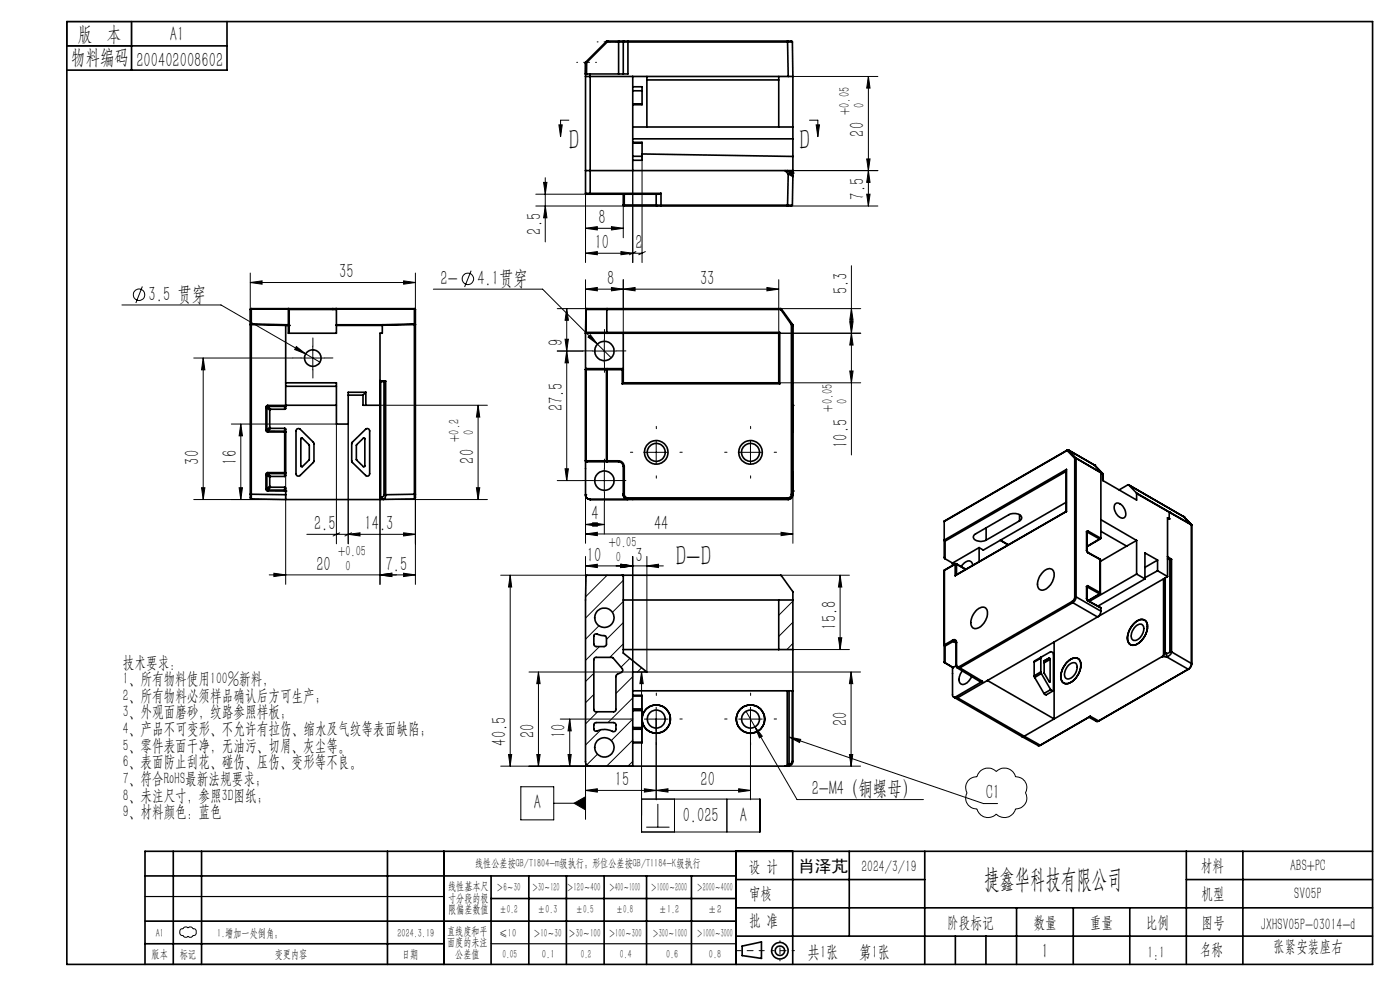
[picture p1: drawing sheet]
<svg xmlns="http://www.w3.org/2000/svg" width="297mm" height="210mm" viewBox="0 0 297 210" stroke-linecap="round" stroke-linejoin="round" font-family="sans-serif">
<g fill="none" stroke="#000" stroke-width=".21">
<path d="M167.2 16.2h19M184.2 16.2l.4 2.5h-.7zM184.2 16.2v27.5M115.3 38.7h.7l-.3 2.5zM115.7 37.7v13.6M118.6 26.5h.7l-.4 2.5zM120.7 25.5h-1.8v3.5M124.2 36.2v19.5M134.2 36.2v19.5M136.2 33.2v22.5M166.5 36.2h19.7M171.7 25.5h1.8v3.5"/>
<path d="M173.1 26.5h.7l-.3 2.5zM183.9 33.7h.7l-.4 2.5zM184.2 36.2l.4 2.5h-.7zM53.1 59.9l2.5-.3v.7zM53.1 57.9v11M53.1 59.9h35M85.6 59.6l2.5 .3-2.5 .4zM88.1 57.9v7.7M99.9 57.4l-1.3 3.5M113.7 43.7h18.7M113.7 41.2h11.5M115.7 43.7l.3 2.5h-.7z"/>
<path d="M124.2 48.4l2.5-.3v.7zM124.2 59.3v19.1M124.2 48.4h8M124.2 53.7l2.5-.3v.6zM124.2 53.7h12M129.7 48.1l2.5 .3-2.5 .4zM131.7 53.4l2.5 .3-2.5 .3zM132.2 43.5v6.9M132.2 59.3v11.4M134.9 53.4l-1.4 .6M136.9 53.4l-1.4 .6M165.2 59.3v11.4h17.4"/>
<path d="M167.1 43.7h19.1M180.6 56.4v40.1M183.9 41.2h.7l-.4 2.5zM25.9 64.7h21l17.9 10.4M30.2 60.8l-1.4 3.5M41.1 75.9h21M43.1 75.9l.4 2.5h-.7zM43.1 75.9v30.1M62.9 73.5l1.9 1.6-2.3-1zM63.9 75.9h5M64.8 75.1l3.1 1.7M66.4 73.4v5"/>
<path d="M91.9 61.3h23.2l11.7 11.7M118.2 74.5h5.4M118.2 65.5h6.3M119.9 72h.7l-.4 2.5zM120.2 65.5l.4 2.4h-.7zM120.2 74.5l.4 2.5h-.7zM120.2 65.5v36.4M124.2 61.3l2.5-.3v.7zM124.7 71.5l.5-.5 1.6 2zM125.7 74.5h5M126.8 73l2.9 2.9M128.2 72v5"/>
<path d="M129.7 61l2.5 .3-2.5 .4zM132.2 61.3l2.5-.3v.7zM162.7 61l2.5 .3-2.5 .4zM165.2 61.3h-41M165.6 65.5h17M180.3 68.2h.7l-.4 2.5zM180.3 78.7h.7l-.4 2.5zM180.6 65.5l.4 2.4h-.7zM180.6 70.7l.4 2.5h-.7zM49.1 89.9h22.3v25.4M51.1 89.9l.3 2.6h-.7zM51.1 89.9v16.1"/>
<path d="M73.9 89.9v25.4M80.6 86h22.8M80.6 80.7v43.3M101.4 86l.4 2.5h-.7zM101.4 86v20M119.9 99.4h.7l-.4 2.5zM124.2 97.7v17.5M128.2 99.4v5M136.7 95.9h5M139.2 93.4v5.1M156.7 95.9h5M159.2 93.4v5.1"/>
<path d="M165.2 81.2h17.4M41.1 106h19.5M42.8 103.5h.7l-.4 2.5zM50.7 103.5h.7l-.3 2.5zM60.6 100.3v23.7M72.1 113l-1.4 .7M73.9 113.3l2.5-.3v.7zM74.6 113l-1.4 .7M80.6 106h22.8M85.6 113l2.5 .3-2.5 .4zM88.1 104.8v19.2M88.1 113.3h-23"/>
<path d="M101.1 103.5h.7l-.4 2.5zM118.2 101.9h5.4M124.2 111.3l2.5-.4v.7zM124.2 118v9.3M124.2 111.3h4M124.2 113.3l2.5-.4v.7zM124.2 113.3h44M125.7 101.9h5M125.7 110.9l2.5 .4-2.5 .3zM128.2 106.5v6.8M131.7 119.7l2.5 .3-2.5 .4zM134.2 118v24.5h-22"/>
<path d="M137.2 118v24.5h45.4M165.7 112.9l2.5 .4-2.5 .3zM168.2 100.3v14.9M58.1 121.6l2.5 .3-2.5 .4zM80.6 121.9l2.5-.3v.7zM85.6 121.6l2.5 .3-2.5 .4zM88.1 121.9h-31M106.2 122h26M108.2 122l.3 2.5h-.6zM108.2 122v40.5M124.2 120l2.5-.3v.7zM124.2 120h16.5"/>
<path d="M127.1 132.7l-2.9 2.9M127.2 137.2l-3 2.9M128.8 122l-4.6 4.6M132.2 123.1l-8 8M132.2 127.6l-2.3 2.3M132.2 132.1l-3.5 3.5M132.2 136.6l-2.8 2.8M133.6 139.7l-1.9 1.8M137.2 120l2.5-.3v.7zM165.6 122h14.6M168.2 137.8h12M168.2 127.5l-3 3"/>
<path d="M168.2 132l-3 3M168.2 136.5l-1.3 1.3M177.9 135.3h.7l-.4 2.5zM178.2 122l.4 2.5h-.7zM178.2 122v15.8M114.2 142.5l.4 2.5h-.7zM114.2 142.5v20M118.9 152.5h14.8M120.9 152.5l.3 2.5h-.7zM120.9 152.5v10M126 142.8l-1.8 1.8M126 147.3l-1.8 1.8"/>
<path d="M126.8 160l-2.3 2.2M126.8 151l-2.6 2.6M127.5 154.8l-3.3 3.2M134.2 143.5l-3.5 3.6M134.2 148.1l-5.2 5.2M134.2 152.5l-4.5 4.6M134.2 157l-5.5 5.5M136.1 142.5v34h25.1v-7h-25.1M136.1 142.5l.4 2.5h-.8zM136.1 141.7l-.9 .8M136.7 152.5h5M139.2 150v19.6"/>
<path d="M156.7 152.5h5M158.3 150.9l10.8 18.7h26.8M159.2 150v19.6M160.2 154.2l1.5 2-.6 .3zM167.4 156.3l41.2 14.2h3M167.4 156.3l2.5 .5-.3 .7zM180.6 142.5l.3 2.5h-.7zM180.6 142.5v20M106.2 162.5h28M107.9 160h.6l-.3 2.5zM110.5 166.9h7v7h-7zM113.9 160h.7l-.4 2.5z"/>
<path d="M117.5 170.4h6.7M120.5 160h.7l-.3 2.5zM121.8 170.4l2.4-1.4v2.8zM124.2 167.7l2.5-.4v.7zM124.2 161.5v12.3M124.2 167.7h35M134.2 161.5l-1 1M136.7 167.3l2.5 .4-2.5 .3zM137.1 175.5h4.9M139.2 167.7l2.5-.4v.7zM139.6 170.5v5M143.1 169.5v7"/>
<path d="M154.2 169.5v7M156.7 167.3l2.5 .4-2.5 .3zM166.5 162.5h16.1M180.2 160h.7l-.3 2.5zM205.3 165.7a2.44 2.44 0 0 1 2-.9 2.44 2.44 0 0 1 4-1.2 2.43 2.43 0 0 1 4.1 1.2 2.3 2.3 0 0 1 2.2 3.4 2.32 2.32 0 0 1-2.2 3.4 2.42 2.42 0 0 1-4.1 1.1 2.44 2.44 0 0 1-4-1.1 2.32 2.32 0 0 1-2.2-3.4v-.2a2.25 2.25 0 0 1 .2-2.3zM38.3 197.2l.5-.2a.76 .76 0 0 1 1.2-.2l.1-.1a.7 .7 0 0 1 .9 .3 .77 .77 0 0 1 .6 .8 .77 .77 0 0 1-.7 .7 .62 .62 0 0 1-1 .1l-.2 .1a.6 .6 0 0 1-.9-.3 .74 .74 0 0 1-.7-.4 .74 .74 0 0 1 .2-.8z"/>
<circle cx="99.2" cy="59.2" r="1.22"/>
<circle cx="29.5" cy="62.5" r="1.21"/>
</g>
<g fill="none" stroke="#000" stroke-width=".35">
<path d="M14.2 4.6h277v200h-277zM14.2 9.7h34M27.9 4.6v10.3M48.2 4.6v10.3h-34M124.2 16.2h43M124.2 15.7h1M124.2 15.7h.1M124.2 13.5v27.5M124.2 13.3h.3M124.2 13.3l.1-.2 .2 .2M124.2 13.3v2.4M124.2 13.4v.1"/>
<path d="M124.5 13.3l-.1 2.4M125.2 15.7v25.3M128.7 8.7h.1v.2zM128.7 8.7h.1M128.7 8.7l-4.5 4.5v.3M128.7 8.7h2.5M128.8 8.9h2.4M128.8 8.9l-4.3 4.4M131.2 8.9h1M131.2 8.7v.2M131.2 8.7h1.2M131.2 8.9v6.8"/>
<path d="M132.2 8.9h1M132.2 8.9v6.8M132.4 8.7h.8M132.4 8.7l-.2 .2M133.2 8.7v.2M133.2 8.9h33.9M133.2 8.9v6.8h-8M133.2 8.7h33.9M134.2 18.4h2v.9M134.2 16.2v20M134.2 19.3h2M136.2 19.3v2.7"/>
<path d="M137.2 16.2v10.7M137.2 17h28M165.2 16.2v10.7M167.1 8.9h1M167.1 8.7v.2M167.1 8.7h.9l.1 .2M167.1 8.9l.1 7.3M167.2 16.2h1M168.1 8.9l.1 7.3M168.2 16.2v20.5M124.2 36.2h42.3M134.2 30.2h2v.2"/>
<path d="M134.2 33.2h2M134.2 30.4h2M134.2 22h2M134.2 26.9h34M134.2 29.4h34M136.2 33.2v.8h-2M136.2 22v.2h-2M136.2 30.4v2.8M136.2 32.7l32 .5M166.5 36.2h.5M166.5 36.2l.7 .7M167 36.2l.6 .3"/>
<path d="M167 36.2h1.2v1.2M167.2 36.9l1 .5M167.2 36.9l-.1 6.6M167.6 36.5l-.4 .4M167.6 36.5l.6 .9M168 36.2v.8M168.2 36.7h.1M168.2 37.4l-.1 6.1M124.2 41h1M124.2 41a.78 .78 0 0 0 1 .2M125.2 41v.2M125.2 41h15"/>
<path d="M132.2 43.5h.2M132.2 43.5l.2 .2M132.2 41.2v2.3M132.4 43.5v.2M132.4 43.7h7M132.4 41.2v2.3M132.4 43.5h6.8M139.2 43.5h1M139.2 43.5l.2 .2M139.2 41.2v2.3M139.4 43.7h.8M140.2 41l-.4 .2h-14.6"/>
<path d="M140.2 43.5v.2M140.2 43.5h26.9M140.2 41v2.5M140.2 43.7h26.9M167.1 43.5h1M167.1 43.5v.2M168.1 43.5l-.1 .2h-.9M53.1 65.6v39.2M53.3 68.7v.2M53.3 68.7l-.2 .2h.2M53.3 65.5l-.2 .1M53.3 65.5h.1"/>
<path d="M53.3 65.5h34.6M53.3 68.9l7.3 .1M53.3 68.7l7.3 .2M53.3 65.5v3.2M53.3 68.9v35.9M53.3 65.5h7.9M60.6 68.9v.1M60.6 69v17.7l-.2 .1M60.6 69h.6M60.6 68.9h.6M61.2 68.9v.1M61.2 69h.1"/>
<path d="M61.2 68.9l.1 .1M61.2 65.5l.1 .1M61.2 69v1.7h10.2v-1.7M61.2 65.5v3.4M61.3 69h.1M61.3 65.6v5.1M70.6 65.5v.1M71.3 65.5l-.2 .1h-9.8M71.4 68.9v.1M71.4 65.5h.1M71.4 65.5v3.4M71.4 69h9.7"/>
<path d="M71.4 68.9h9.7M71.4 65.5h16.5M81.1 68.9v.1M81.1 68.9h.1M81.1 69v1.7h-.5v35.1M87.9 68.7v.2M87.9 68.7l.2 .2h-.2M87.9 65.5l.2 .1M87.9 65.5h.1M87.9 65.5v3.2M87.9 68.9v35.9M87.9 68.9l-6.8 .1"/>
<path d="M87.9 68.7l-6.8 .2M88.1 65.6v39.2M124.2 70.7h.1M124.2 70.7v34.2M124.2 70.7h41M124.2 78.4l.3-.2-.2 .2M124.2 78.4h.1M124.2 78.4v19.3M124.3 70.5l-.1 .2M124.3 70.5h41.1M124.3 65.6h.1M124.3 78.4h4.4"/>
<path d="M124.3 78.4v19.3M124.3 65.6l-.1 5.1M124.4 65.6h41.2M124.4 65.6l-.1 4.9M124.5 65.5l-.1 .1M124.5 65.5l-.2 .1M124.5 65.5h41.1M128.7 78.4v-.2l.1 .2M128.7 78.4h.1M128.7 78.4v19.3M128.8 65.5v5.2M128.8 78.4v19.3"/>
<path d="M128.8 78.4h3.2M132 78.2v.2M132 78.2l.2 .2h-.2M132 78.2h-7.6l-.2 .2M132 78.4v3M132.2 70.7v10.5M165.2 70.7v10.5M165.4 70.5l-.2 .2M165.4 70.5v10.9M165.6 65.5v.1M165.6 65.5h.2M165.6 65.6l2.3 3.3"/>
<path d="M165.8 65.5l-.2 .1M165.8 65.5l2.3 3.2M167.9 68.9h.2M167.9 68.9v35.9M168.1 68.7l-.2 .2M168.1 68.7v.2M168.1 68.7l.1 .3M168.1 68.9v35.9M168.1 68.9l.1 .1M168.2 69v22.6M56.4 91.3l.1 .2 .3 .1M56.4 86.4h.2"/>
<path d="M56.4 91.3h.2M56.4 86.4v4.9M56.6 91.3l.2 .1M56.6 86.4v4.9M56.6 86.4l.6 .6M56.8 86l-.3 .2-.1 .2M56.8 86v.2M56.8 91.4v.2M56.8 86.2l-.2 .2M56.8 86h3.8M56.8 91.6h3.6M56.8 86.2h3.6"/>
<path d="M56.8 91.4l3.6 .1M56.8 86.2l.6 .6M57.2 90.7l.2 .2M57.2 90.7l-.6 .6M57.2 87v3.7M57.4 86.8l-.2 .2M57.4 90.9l-.6 .5M57.4 90.9h3M57.4 86.8h3M60.4 91.5l.2 .1h-.2M60.4 91.5v.1M60.4 90.9l.2 .1v9.9l-.2 .2"/>
<path d="M60.4 86.2v.6M60.4 90.9v.6M60.4 91.6v8.7M60.6 86h.1M60.6 86l-.2 .2M60.6 81.2h10.8v8.7h2.5v-6.7h3.7M60.6 86h10.8M60.6 81.9h10.8M63 91l.4-.1 .3 .1 2.9 3v3.9l-3 3a.5 .5 0 0 1-.8-.4v-9.1zM63.9 92.9h.2l1.5 1.5v3.1l-1.5 1.5-.3-.1zM73.9 83.8h3.1M74.7 93.9l2.9-2.9a.51 .51 0 0 1 .5 0 .51 .51 0 0 1 .3 .4v9.1a.49 .49 0 0 1-.3 .5 .49 .49 0 0 1-.5-.1l-2.9-2.9z"/>
<path d="M75.6 94.4l1.5-1.5h.3l-.1 6.1h-.2l-1.5-1.5zM77 83.8v2.2h3.6M77.6 83.2v2.8M77.6 83.2l-.6 .6M80.6 80.7l1.2 .1M80.6 81h.9M80.8 81v24.4M81.5 81v23.9M81.8 80.8l-.3 .2M81.8 80.8v24.1M124.2 97.7l.3 .3-.2-.3M124.2 97.7h.1"/>
<path d="M124.2 97.7l.2 .3h6.8M124.3 97.7h4.4M128.7 97.7h.1M128.7 97.7l.1 .3v-.3M128.8 97.7h2.4M131.2 97.7a1.26 1.26 0 0 1 1.2 1.2M131.2 98a.96 .96 0 0 1 1 .9M131.2 97.7v.3M132 81.4h33.4M132.2 81.2l-.2 .2M132.2 98.9h.2M132.2 98.9v6a.96 .96 0 0 0 1 1"/>
<path d="M132.2 81.2h33M132.4 98.9v5.9M165.2 81.2l.2 .2M168.1 86v.1M168.1 91.6h.1M168.1 91.5l.1 .1M168.1 86.1v.3M168.1 91.3v.3M168.1 86h.1M168.1 89.9h.1M168.2 86h.1M168.2 86l-.1 .2"/>
<path d="M168.2 91.6v8.7M226.2 100l-25.7 14.8M226.2 99.6v8.9M226.2 99.6l-25.9 15 .2 .2M226.4 95.6l-26.1 15M226.4 95.6l1.6 1.6M226.4 95.5h.2M226.4 95.5l-26.1 15.1M226.4 95.5v.1M226.6 95.5l5.6 3.2M226.6 95.5h.1M226.7 95.5l-.3 .1"/>
<path d="M226.7 95.5l1.5 1.6M228 97.2h.3M228 97.2v29.4M228.2 97.1l.1 .1M228.2 97.1l-.2 .1M228.2 97.1l5.3 3.1M228.3 97.2v29.4M228.3 97.2l5.2 3.1M232.2 98.7h.1M232.2 98.7l1.7 1.8M53.1 104.8h.2M53.1 104.8v.8l.2 .2"/>
<path d="M53.3 104.8v1M53.3 104.8l7.3 .1M53.3 105.8l7.3 .2M56.4 103.7l.1 .3 .3 .1M56.4 100.7h.2M56.4 103.7h.2M56.4 100.7v3M56.6 103.7l.2 .3M56.6 100.7v3M56.6 100.7l.6 .5M56.8 100.3l-.3 .1-.1 .3M56.8 104v.1"/>
<path d="M56.8 100.3v.2M56.8 100.5l-.2 .2M56.8 100.3h3.6M56.8 104.1l3.8 .1M56.8 104h3.6M56.8 100.5h3.6M56.8 100.5l.6 .6M57.2 103.1l.2 .3M57.2 103.1l-.6 .6M57.2 101.2v1.9M57.4 101.1l-.2 .1M57.4 103.4l-.6 .6"/>
<path d="M57.4 103.4h3M57.4 101.1h3M60.4 104l.2 .2M60.4 103.4l.2 .1v1.4M60.4 100.3h.2l-.2 .2M60.4 100.3v.2M60.4 100.5v.6M60.4 103.4v.6M60.6 104.2h.1M60.6 104.9v1.1M60.6 106h20M80.6 105.8v.2"/>
<path d="M80.8 105.4l-.2 .4M80.8 105.4h.2M81 105.4v.3l.3 .2M81.3 105.9l-.7 .1M81.5 104.9l-.3 .5h-.2M81.5 104.9h.3M81.8 104.9l-.1 .7-.4 .3M87.9 104.8v1M87.9 104.8h.2M87.9 104.8l-6.1 .1M87.9 105.8l-6.6 .1M88.1 104.8v.8l-.2 .2"/>
<path d="M124.2 104.9a.96 .96 0 0 0 1 1M124.2 104.9a1.02 1.02 0 0 0 1 1.1M124.2 104.9h.1M125.2 105.9v.1M125.2 106h42M125.2 105.9h8M132.4 104.8a.77 .77 0 0 0 .8 .8M132.4 104.8h-.1a.77 .77 0 0 0 .9 1M133.2 105.6v.2M133.2 105.8v.1M133.2 105.6h33.9M133.2 105.8h33.9"/>
<path d="M167.1 105.6v.2M167.1 105.8l.1 .2M167.9 104.8a.78 .78 0 0 1-.8 .8M167.9 104.8h.2M168.1 104.8a1.02 1.02 0 0 1-1 1M168.1 104.8l.1 .1M168.1 100.3v.1M168.1 104.1h.1M168.1 100.4v.3M168.1 103.7v.4M168.1 104l.1 .2M168.1 104.1l.1 .1"/>
<path d="M168.2 100.3l-.1 .1M168.2 104.9a1.02 1.02 0 0 1-1 1.1M168.2 104.2h.1M168.2 100.3v3.8M168.2 104.2v.7M200.3 110.6v7.7l.2 .2M200.5 118.5l1.6 .9M200.5 114.8v3.7M202.1 119.4h.1M202.1 119.4v.5M202.6 119.7h.3M202.6 119.7v2.4"/>
<path d="M202.6 119.7l-2.3 1.3M202.7 119.6h.2M202.7 119.6l-.1 .1M202.7 119.6l-2.3 1.3M202.9 119.6v.1M202.9 119.6l2 1.1M202.9 119.7v2.2M202.9 119.7l1.9 1.1M206.3 119.9a.94 .94 0 0 0-.6-.9 .94 .94 0 0 0-1.1 .4l-.7 .8M207.7 116.2l-5.6 3.2M207.7 116.2v2.9M209.2 112v2.6"/>
<path d="M212.2 114.6l1.7 1M216.3 110.5a.72 .72 0 0 0 .4-.8 .72 .72 0 0 0-.6-.6l-.7-.2-1.1 .1-7.4 4.3a.79 .79 0 0 0-.4 .9 .79 .79 0 0 0 .9 .6l.8 .1 1-.3M216.3 110.5l-7.1 4.1M216.3 109.2v1.3M226.2 108.5h.1M226.2 108.5l-23.6 13.6M226.2 106.5l-17.6 10.2-.9-.5M230.5 116.8l.3 .5M230.5 116.8h.1M230.5 112.8l.1 .1M230.5 112.8v4M230.6 116.8l.2 .3"/>
<path d="M230.6 112.9h.1M230.6 112.9v3.9M230.7 112.9l2.6 1.4M230.7 112.9l-.1 .1M230.8 117.1v.2M230.8 117.1l2.6 1.5M230.8 112.6l-.3 .2M230.8 112.6l-.1 .3M230.8 112.6l2.7 1.6M230.8 117.3l2.6 1.4M233.3 114.3l-2.7 1.6M233.4 118.6v.1"/>
<path d="M233.4 118.7v7.1M233.5 114.3l-2.9 1.7M233.5 100.2v.1M233.5 100.2l.4 .2M233.5 114.2l-.2 .1M233.5 100.3v13.9M233.5 110.2l7.6 4.4M233.5 100.3l.4 .2M233.5 112.7l5.5 3.1M233.9 100.4v.1M233.9 100.5l.1 .1M233.9 100.5v1.4l7.2 4.2v-1.4"/>
<path d="M234 100.6v1.3M236.5 107a1.32 1.32 0 0 1 2 .8l.3 .7a.9 .9 0 0 1-.3 1.3 .9 .9 0 0 1-1.3-.3 2.23 2.23 0 0 1-.7-2.5zM239 115.8l-5.6 3.3M239.4 102.8l-2 1.1M239.4 102.8l11.7 6.8M239.4 102.8l1.7 1.8M241.1 104.6v.1M241.1 114.6v7.2M241.1 104.7l11.7 6.7M241.1 114.6l-2.1 1.2M241.1 104.6l6.9 4M245.6 118.8v2.3"/>
<path d="M245.6 118.8l-2.7-1.5v5.5M245.6 118.8l-2.7 1.6M247.7 118l.8 .6M247.7 118.6h.4M247.7 118.4l.4 .2M248 108.6v1.5M248 108.6h.1M248 108.6l4.7 2.7M248 110.1h.1M248 110.1l-.3-.3v12.5M248.1 118.6h.1M248.2 118.6h.3"/>
<path d="M248.2 118.6v19.6M248.5 118.6v19.7M251.1 109.6h.1M251.1 109.6l1.6 1.7M251.1 109.6l1.7 1.7M252.7 111.3l.1 .1M252.7 111.3h.1M252.8 111.3v.1M252.8 111.4h.1M252.8 111.4v29.3M252.8 111.4v29.4M126 134.6a1.58 1.58 0 0 1 1.6 .2 .86 .86 0 0 1 1.1 .5v1.4l-.3 .3-1.9 .2-.5-.5z"/>
<path d="M126 139.7l.4-.3h3.5l2.2 2.7-.2 .5-.9 .4-.3 .4v7.2l-.4 .4h-3.9l-.4-.4zM132 122l.2 .2M132.2 122v.2M132.2 122.2v16.3l5 4h-3v20M132.2 127.3h36M132.2 137.8h36M165.2 127.3v10.5M200.3 121.1v19.3M200.3 136.8l.2 .2M200.3 121v.1M200.3 121v15.8M200.4 120.9l-.1 .2"/>
<path d="M200.4 120.9l-.1 .1M200.5 137v3.6M202.1 135.8a.51 .51 0 0 1 .6-.1 .51 .51 0 0 1 .2 .6M202.1 135.8l.1 .3M202.1 135.8l-1.8 1M202.2 136.1a.36 .36 0 0 1 .5-.1 .36 .36 0 0 1 .1 .4M202.2 136.1l.6 .3M202.2 136.1l-1.7 .9M202.8 136.4v4.8M202.9 136.3l-.1 .1M202.9 136.3v4.8M207 129.6l.2-.2a1.28 1.28 0 0 1 2.2 0 3.3 3.3 0 0 1-2.7 3.9 1.73 1.73 0 0 1-.5-2.5z"/>
<path d="M220.8 139.6v2.9M220.8 139.6l-1.4 .8M220.9 139.4l-1.4 .8-.1 .2M220.9 139.4l2-1.2 .3 .2 .2 .3 .1 7.6a.27 .27 0 0 1-.3 .3 .27 .27 0 0 1-.2-.2l-.1-.1M220.9 139.4l-.1 .2M221.2 121.5a1.42 1.42 0 0 1 2.3-.4 3.4 3.4 0 0 1-2.5 4.1 1.51 1.51 0 0 1-.7-2.3zM222.8 139.9l-.2-.3-1.1 .6v2.6l1.1 1.8h.2M222.8 139.9v4.7M222.8 139.9l-1.3 .7M223.6 136.2v16.3M227.4 127.6l.2 .2M227.4 127.6l-23.9 13.8"/>
<path d="M227.6 127.8l5.2 3.1 .5-.4 .2-.9M227.6 127.8l-24 13.9M228 126.6l-.2 .6-.4 .4M228 126.6h.3M228.3 126.6l-.3 .9-.4 .3M228.3 126.6l5.2 3M230.5 127l.3 .5M230.5 127l.1 .1M230.5 124.5h.1M230.5 124.5v2.5M230.6 127.1l.2 .3M230.6 124.5h.1"/>
<path d="M230.6 124.5v2.6M230.7 124.5l2.6 1.5M230.7 124.5l-.1 .1M230.8 127.4l2.7 1.6M230.8 127.4v.1M230.8 124.3l-.3 .2M230.8 124.3l-.1 .2M230.8 124.3l2.6 1.4M230.8 127.5l2.7 1.5M233.3 126h.1M233.3 126l-2.5 1.4M233.4 126l-2.5 1.5"/>
<path d="M233.4 125.7l-.1 .3M233.4 125.7v.1M233.4 125.8v.2M233.5 129v.6M240.4 132.4a1.85 1.85 0 0 1 2.7-.7 3.3 3.3 0 0 1-.7 3.9 1.99 1.99 0 0 1-2.8 1 3.5 3.5 0 0 1 .8-4.2zM240.6 133.2l.6-.6a.91 .91 0 0 1 1.2-.1 .91 .91 0 0 1 .2 1.2 2.26 2.26 0 0 1-2.2 2.1 1.73 1.73 0 0 1 .1-2.5zM241.1 121.8l1.8 1M241.1 121.8l-10 5.8M242.9 122.8l-10 5.8M245.6 121.1l2.1 1.2M245.6 121.1l-2.7 1.4M246.5 139.3h.9"/>
<path d="M246.5 139.3l-22.9 13.2M246.8 139l-.3 .3M246.8 122.8l-37.3 21.5M246.8 122.8v16.2M247.2 138.6l-.4 .4M247.2 138.6h.3M247.2 122.6v16M247.4 139.3l4.7 2.6M247.5 138.6l-.1 .7M247.7 122.3l-.9 .5M248.2 138.2l-.2 .3-.5 .1M248.2 138.2l.3 .1"/>
<path d="M248.5 138.3l-.4 .7-.7 .3M248.5 138.3l4.3 2.4M126.1 153.4l.4-.1h3.9l.3 .4v1a.69 .69 0 0 1-.6 .5 .69 .69 0 0 1-.7-.3 4.4 4.4 0 0 0-3 .2l-.4-.3v-1.1zM134.2 147.5h2v.1M134.2 146.5h34M134.2 150.4h2M134.2 150.7h2M134.2 154.3h2M134.2 154.7h2M134.2 147.6h2M134.2 157.4h2M136.2 150.4v.3"/>
<path d="M136.2 154.3v.4M136.2 157.4v.2h-2M136.2 147.6v2.8M136.2 150.7v3.6M136.2 154.7v2.7M167 146.5v15.9M167.4 146.5v15.5M168.1 146.5v15M200.3 140.4l.1 .2M200.3 140.4l.2 .2M200.4 140.6l1.8 1M200.4 140.6h.1"/>
<path d="M200.5 140.6l1.7 1M202.1 141.6v5.8a.44 .44 0 0 0 .2 .4 .44 .44 0 0 0 .5 0M202.3 147.8l.3 .3M202.6 148.1l14.2 8.1M202.8 147.8l.3 .2M202.8 141.2l.3 .5M202.8 141.2l-.6 .4M202.9 141.1a.35 .35 0 0 0 .2 .3 .35 .35 0 0 0 .4 0M202.9 141.1l-.1 .1M203.1 141.7l4.8 2.9 .5-.1M203.1 148l-.5 .1M203.1 148l14.2 8.2"/>
<path d="M203.5 141.4l.1 .3M203.6 141.7h-.5M203.6 141.7l4.8 2.8M204.2 142.3a2.16 2.16 0 0 0-.4 2.8 1.67 1.67 0 0 0 2.1-1.2l.2-.4M208.4 144.5l-5.6 3.3M209.5 144.3l-6.4 3.7M209.5 144.3l14.1 8.2M216.8 156.2l3.4 1.9M217.3 156.2h-.5M217.3 156.2l3.4 1.9M219.4 143.4l.1 .3M219.4 140.4v3"/>
<path d="M219.5 143.7l2 3.4M220.7 158.1h.1M220.7 158.1h-.5M220.8 158.1h-.6M220.8 142.5l.1 .4M220.8 142.5l-1.4 .9M220.9 142.9l2 3.4M220.9 142.9l-1.4 .8M222.8 144.6h-.2M222.9 146.3l-1.4 .8M223.4 146.6l-1.5 .8-.4-.3M223.6 152.5l-6.3 3.7"/>
<path d="M226.3 140.6a1.84 1.84 0 0 1 2.7-.6 3.9 3.9 0 0 1-2.7 5 1.28 1.28 0 0 1-1.2-1.7l.3-1.4zM226.6 141.2l.3-.3a.93 .93 0 0 1 1.3-.2 .93 .93 0 0 1 .3 1.2 2.27 2.27 0 0 1-2.2 2.1 1.73 1.73 0 0 1 .1-2.5zM231 152.1l1.6 .9M231.3 151.9l-10.5 6.2M231.3 151.9l1.7 1M231.3 151.9l-10.6 6.2M233 152.9h.2M233 152.9l-.4 .1M233.2 152.9l-.6 .1M252.1 141.9h.1M252.1 141.9l-19.1 11M252.1 141.9l-18.9 11"/>
<path d="M252.8 140.7l-.2 .7-.5 .5M252.8 140.7v.1M252.8 140.8l-.1 .6-.6 .5M167 162.4l-.5 .1M167.4 162l-.4 .4M167.4 162h.2M167.6 162l-.1 .4-.3 .1M168.1 161.5l-.2 .4-.3 .1M168.1 161.5h.1M168.2 161.5v-36l-2.6-3.5-41.2 .1-.2 5.2v34.2a.96 .96 0 0 0 1 1h42M168.2 161.5l-.2 .7-.8 .3M30.8 195.4h125.4"/>
<path d="M30.8 185.8h125.4M36.8 180.6v24M42.8 180.6v24M82.2 180.6v24M94.2 180.6v24M104.2 185.8v18.8M104.2 190.6h52M112.2 185.8v18.8M120.2 185.8v18.8M128.2 185.8v18.8M137.2 185.8v18.8M146.7 185.8v18.8"/>
<path d="M156.2 180.6v24M156.2 186.6h40M156.2 198.6h135M156.2 192.6h135M168.2 180.6v24M180.2 180.6v18M196.2 180.6v24M202.7 198.6v6M209.2 198.6v6M215.7 192.6v12M227.7 192.6v12M239.7 192.6v12"/>
<path d="M251.7 186.6h39.5M251.7 180.6v24M263.7 180.6v24M291.2 180.6h-260.4v24M30.8 200.2h63.4M157.4 200.7l4.1-.9v3.5l-4.1-.6z"/>
<circle cx="66.4" cy="76" r="1.74"/>
<circle cx="128.2" cy="74.4" r="2.06"/>
<circle cx="139.2" cy="96" r="2.5"/>
<circle cx="139.2" cy="96" r="1.9"/>
<circle cx="159.2" cy="96" r="2.5"/>
<circle cx="159.2" cy="96" r="1.9"/>
<circle cx="128.2" cy="102" r="2.06"/>
<circle cx="128.2" cy="131" r="2.06"/>
<circle cx="128.2" cy="158.5" r="2.05"/>
<circle cx="139.2" cy="152.5" r="1.91"/>
<circle cx="139.2" cy="152.5" r="2.99"/>
<circle cx="139.2" cy="152.5" r="3"/>
<circle cx="159.2" cy="152.5" r="1.91"/>
<circle cx="159.2" cy="152.5" r="2.99"/>
<circle cx="159.2" cy="152.5" r="3"/>
<circle cx="165.5" cy="201.7" r="1.74"/>
<circle cx="165.5" cy="201.7" r="1"/>
</g>
<g fill="none" stroke="#000" stroke-width=".21" stroke-dasharray="15.2 1.3 1.3 1.3">
<path d="M63.9 75.9h-1.8M66.4 73.4v-1.7M66.4 78.4v1.8M68.9 75.9h1.7M125.7 74.4h-2M128.2 71.9v-2M128.2 76.9v2.1M130.7 74.4h2.1M128.2 99.4v-2M134.2 95.9h-.5M139.2 90.9v-.5M144.2 95.9h.5"/>
<path d="M154.2 95.9h-.5M159.2 90.9v-.5M164.2 95.9h.5M125.7 101.9h-2M128.2 104.4v2.1M130.7 101.9h2.1M139.2 100.9v.5M159.2 100.9v.5M134.2 152.5h-.5M139.2 147.5v-.5M139.2 157.5v.5M144.2 152.5h.5"/>
<path d="M154.2 152.5h-.5M159.2 147.5v-.5M159.2 157.5v.5M164.2 152.5h.5"/>
</g>
<path d="M126.5 13.2h-4.2M130.9 8.9h-4.2" fill="none" stroke="#000" stroke-width=".21" stroke-dasharray="15.2 1.3 1.3 1.3" stroke-dashoffset="15.1"/>
<path d="M162.1 201.7h-6" fill="none" stroke="#000" stroke-width=".21" stroke-dasharray="15.2 1.3 1.3 1.3" stroke-dashoffset="14.1"/>
<path d="M168.5 201.7h-4.8" fill="none" stroke="#000" stroke-width=".21" stroke-dasharray="15.2 1.3 1.3 1.3" stroke-dashoffset="14.7"/>
<path d="M165.5 199.6v4.2" fill="none" stroke="#000" stroke-width=".21" stroke-dasharray="15.2 1.3 1.3 1.3" stroke-dashoffset="15"/>
<path d="M14.2 4.6h13.7v5.1h-13.7zM30.8 190.2h63.4M30.8 204.6h63.4M104.2 200.2h52" fill="none" stroke="#000" stroke-width=".25"/>
<g fill="#000">
<path d="M173.1 26.5h.7l-.3 2.5zM118.6 26.5h.7l-.4 2.5z"/>
<path d="M115.7 43.7l.3 2.5h-.7zM115.3 38.7h.7l-.3 2.5zM183.9 33.7h.7l-.4 2.5zM184.2 16.2l.4 2.5h-.7zM119.9 99.4h.7l-.4 2.5zM120.2 74.5l.4 2.5h-.7zM120.5 160h.7l-.3 2.5zM120.9 152.5l.3 2.5h-.7zM177.9 135.3h.7l-.4 2.5zM178.2 122l.4 2.5h-.7z"/>
<path d="M129.7 48.1l2.5 .3-2.5 .4zM124.2 48.4l2.5-.3v.7zM125.7 110.9l2.5 .4-2.5 .3zM124.2 111.3l2.5-.4v.7zM129.7 61l2.5 .3-2.5 .4zM124.2 61.3l2.5-.3v.7zM131.7 119.7l2.5 .3-2.5 .4zM124.2 120l2.5-.3v.7zM136.7 167.3l2.5 .4-2.5 .3zM124.2 167.7l2.5-.4v.7zM137.2 120l2.5-.3v.7zM131.7 119.7l2.5 .3-2.5 .4z"/>
<path d="M131.7 53.4l2.5 .3-2.5 .3zM124.2 53.7l2.5-.3v.6z"/>
<path d="M183.9 41.2h.7l-.4 2.5zM184.2 36.2l.4 2.5h-.7zM180.3 78.7h.7l-.4 2.5zM180.6 70.7l.4 2.5h-.7z"/>
<path d="M120.2 65.5l.4 2.4h-.7zM119.9 72h.7l-.4 2.5zM114.2 142.5l.4 2.5h-.7zM113.9 160h.7l-.4 2.5zM108.2 122l.3 2.5h-.6zM107.9 160h.6l-.3 2.5zM180.6 142.5l.3 2.5h-.7zM180.2 160h.7l-.3 2.5z"/>
<path d="M125.2 71l-.5 .5 2.1 1.5zM124.2 113.3l2.5-.4v.7zM165.7 112.9l2.5 .4-2.5 .3zM139.2 167.7l2.5-.4v.7zM156.7 167.3l2.5 .4-2.5 .3zM160.2 154.2l.9 2.3 .6-.3zM62.9 73.5l-.4 .6 2.3 1z"/>
<path d="M132.2 61.3l2.5-.3v.7zM162.7 61l2.5 .3-2.5 .4z"/>
<path d="M180.3 68.2h.7l-.4 2.5zM180.6 65.5l.4 2.4h-.7z"/>
<path d="M51.1 89.9l.3 2.6h-.7zM50.7 103.5h.7l-.3 2.5z"/>
<path d="M101.1 103.5h.7l-.4 2.5zM101.4 86l.4 2.5h-.7zM42.8 103.5h.7l-.4 2.5zM43.1 75.9l.4 2.5h-.7z"/>
<path d="M80.6 121.9l2.5-.3v.7zM58.1 121.6l2.5 .3-2.5 .4z"/>
<path d="M85.6 121.6l2.5 .3-2.5 .4zM80.6 121.9l2.5-.3v.7zM85.6 113l2.5 .3-2.5 .4zM73.9 113.3l2.5-.3v.7zM85.6 59.6l2.5 .3-2.5 .4zM53.1 59.9l2.5-.3v.7z"/>
<path d="M167.4 156.3l2.5 .5-.3 .7zM136.1 142.5l.4 2.5h-.8zM121.8 170.4l2.4 1.4v-2.8z"/>
</g>
<g font-size="6.3">
<text x="120.7" y="31.7">D</text>
<text x="169.6" y="31.7">D</text>
<text x="143.4" y="120.1">D-D</text>
</g>
<text font-size="5.6" x="208.8" y="188.3">捷鑫华科技有限公司</text>
<g font-size="4.4">
<text x="16.5" y="8.6">版 本</text>
<text x="36.1" y="8.6">A1</text>
<text x="15.1" y="13.7">物料编码</text>
<text x="28.9" y="14.2">200402008602</text>
<text x="183.4" y="29" transform="rotate(-90 183.4 29)">20</text>
<text x="126.9" y="47.5">8</text>
<text x="183.4" y="42.3" transform="rotate(-90 183.4 42.3)">7.5</text>
<text x="114.8" y="49.8" transform="rotate(-90 114.8 49.8)">2.5</text>
<text x="126.2" y="52.8">10</text>
<text x="134.8" y="52.8">2</text>
<text x="72" y="59">35</text>
<text x="31.5" y="63.8">3.5 贯穿</text>
<text x="93.5" y="60.4">2-</text>
<text x="101.3" y="60.4">4.1贯穿</text>
<text x="128.8" y="60.4">8</text>
<text x="148.5" y="60.4">33</text>
<text x="179.8" y="62.5" transform="rotate(-90 179.8 62.5)">5.3</text>
<text x="119.4" y="73.3" transform="rotate(-90 119.4 73.3)">9</text>
<text x="119.4" y="87.3" transform="rotate(-90 119.4 87.3)">27.5</text>
<text x="179.8" y="95" transform="rotate(-90 179.8 95)">10.5</text>
<text x="42.3" y="98.6" transform="rotate(-90 42.3 98.6)">30</text>
<text x="50.2" y="98.6" transform="rotate(-90 50.2 98.6)">16</text>
<text x="100.6" y="98.3" transform="rotate(-90 100.6 98.3)">20</text>
<text x="66.6" y="112.5">2.5</text>
<text x="77.3" y="112.5">14.3</text>
<text x="125.5" y="110.4">4</text>
<text x="138.8" y="112.4">44</text>
<text x="124.5" y="119.2">10</text>
<text x="134.8" y="119.2">3</text>
<text x="67.1" y="121.1">20</text>
<text x="81.8" y="121.1">7.5</text>
<text x="177.4" y="133.6" transform="rotate(-90 177.4 133.6)">15.8</text>
<text x="179.7" y="154.1" transform="rotate(-90 179.7 154.1)">20</text>
<text x="107.4" y="158.1" transform="rotate(-90 107.4 158.1)">40.5</text>
<text x="113.4" y="156.6" transform="rotate(-90 113.4 156.6)">20</text>
<text x="120" y="156.6" transform="rotate(-90 120 156.6)">10</text>
<text x="130.4" y="166.8">15</text>
<text x="148.6" y="166.8">20</text>
<text x="113.2" y="171.7">A</text>
<text x="172.2" y="168.7">2-M4（铜螺母）</text>
<text x="209.1" y="169.6">C1</text>
<text x="144.8" y="174.3">0.025</text>
<text x="157" y="174.3">A</text>
<text x="221" y="203.2">1</text>
</g>
<g font-size="3.8">
<text x="171.3" y="203.2">共1张</text>
<text x="182.3" y="203.2">第1张</text>
</g>
<g font-size="3.5">
<text x="26.1" y="141.6">技术要求：</text>
<text x="26.1" y="145.1">1、所有物料使用100%新料，</text>
<text x="26.1" y="148.7">2、所有物料必须样品确认后方可生产；</text>
<text x="26.1" y="152.2">3、外观面磨砂，纹路参照样板；</text>
<text x="26.1" y="155.7">4、产品不可变形、不允许有拉伤、缩水及气纹等表面缺陷；</text>
<text x="26.1" y="159.2">5、零件表面干净，无油污、切屑、灰尘等。</text>
<text x="26.1" y="162.8">6、表面防止刮花、碰伤、压伤、变形等不良。</text>
<text x="26.1" y="166.3">7、符合RoHS最新法规要求；</text>
<text x="26.1" y="169.8">8、未注尺寸，参照3D图纸；</text>
<text x="26.1" y="173.4">9、材料颜色：蓝色</text>
<text x="158.9" y="184.9">设 计</text>
<text x="169.3" y="184.9">肖泽芃</text>
<text x="182.7" y="184.9">2024/3/19</text>
<text x="254.7" y="184.7">材料</text>
<text x="273.7" y="184.7">ABS+PC</text>
<text x="158.9" y="190.8">审核</text>
<text x="254.9" y="190.7">机型</text>
<text x="274.6" y="190.8">SV05P</text>
<text x="158.9" y="196.5">批 准</text>
<text x="200.9" y="196.9">阶段标记</text>
<text x="219.3" y="196.9">数量</text>
<text x="231.2" y="196.9">重量</text>
<text x="243.1" y="196.9">比例</text>
<text x="254.9" y="196.9">图号</text>
<text x="267.5" y="197.3">JXHSV05P-03014-d</text>
<text x="243.4" y="203.2">1:1</text>
<text x="254.5" y="202.5">名称</text>
<text x="270.1" y="201.8">张紧安装座右</text>
</g>
<g font-size="3.1">
<text x="183.4" y="22.9" transform="rotate(-90 183.4 22.9)">0</text>
<text x="180.2" y="24.4" transform="rotate(-90 180.2 24.4)">+0.05</text>
<text x="176.6" y="87.3" transform="rotate(-90 176.6 87.3)">+0.05</text>
<text x="179.7" y="85.8" transform="rotate(-90 179.7 85.8)">0</text>
<text x="97.4" y="93.7" transform="rotate(-90 97.4 93.7)">+0.2</text>
<text x="100.5" y="92.2" transform="rotate(-90 100.5 92.2)">0</text>
<text x="71.7" y="117.9">+0.05</text>
<text x="129.1" y="116">+0.05</text>
<text x="130.7" y="119.1">0</text>
<text x="73.3" y="121.1">0</text>
</g>
<g font-size="2.5">
<text x="100.8" y="184">线性公差按GB/T1804-m级执行；形位公差按GB/T1184-K级执行</text>
<text x="95.1" y="188.8">线性基本尺</text>
<text x="95.1" y="191.3">寸分段的极</text>
<text x="105.3" y="189.1">＞6～30</text>
<text x="112.9" y="189.1">＞30～120</text>
<text x="120.2" y="188.9">＞120～400</text>
<text x="129.2" y="188.9">＞400～1000</text>
<text x="138.1" y="189.1">＞1000～2000</text>
<text x="147.8" y="189.1">＞2000～4000</text>
<text x="95.1" y="193.8">限偏差数值</text>
<text x="105.9" y="193.8">±0.2</text>
<text x="114.1" y="193.8">±0.3</text>
<text x="122.2" y="193.8">±0.5</text>
<text x="130.7" y="193.8">±0.8</text>
<text x="139.8" y="193.8">±1.2</text>
<text x="150.2" y="193.8">±2</text>
<text x="32.2" y="203.2">版本</text>
<text x="33" y="198.7">A1</text>
<text x="38.1" y="203.2">标记</text>
<text x="46.1" y="198.7">1.增加一处倒角；</text>
<text x="58.3" y="203.2">变更内容</text>
<text x="84.3" y="198.7">2024.3.19</text>
<text x="85.3" y="203.2">日期</text>
<text x="94.8" y="198.3">直线度和平</text>
<text x="94.8" y="200.7">面度的未注</text>
<text x="96.6" y="203.2">公差值</text>
<text x="105.9" y="198.7">≤10</text>
<text x="106.6" y="203.2">0.05</text>
<text x="113.2" y="198.7">＞10～30</text>
<text x="115" y="203.2">0.1</text>
<text x="120.6" y="198.7">＞30～100</text>
<text x="123.2" y="203.2">0.2</text>
<text x="129.1" y="198.7">＞100～300</text>
<text x="131.5" y="203.2">0.4</text>
<text x="138.4" y="198.7">＞300～1000</text>
<text x="141.3" y="203.2">0.6</text>
<text x="147.8" y="198.7">＞1000～3000</text>
<text x="150.4" y="203.2">0.8</text>
</g>
</svg>
